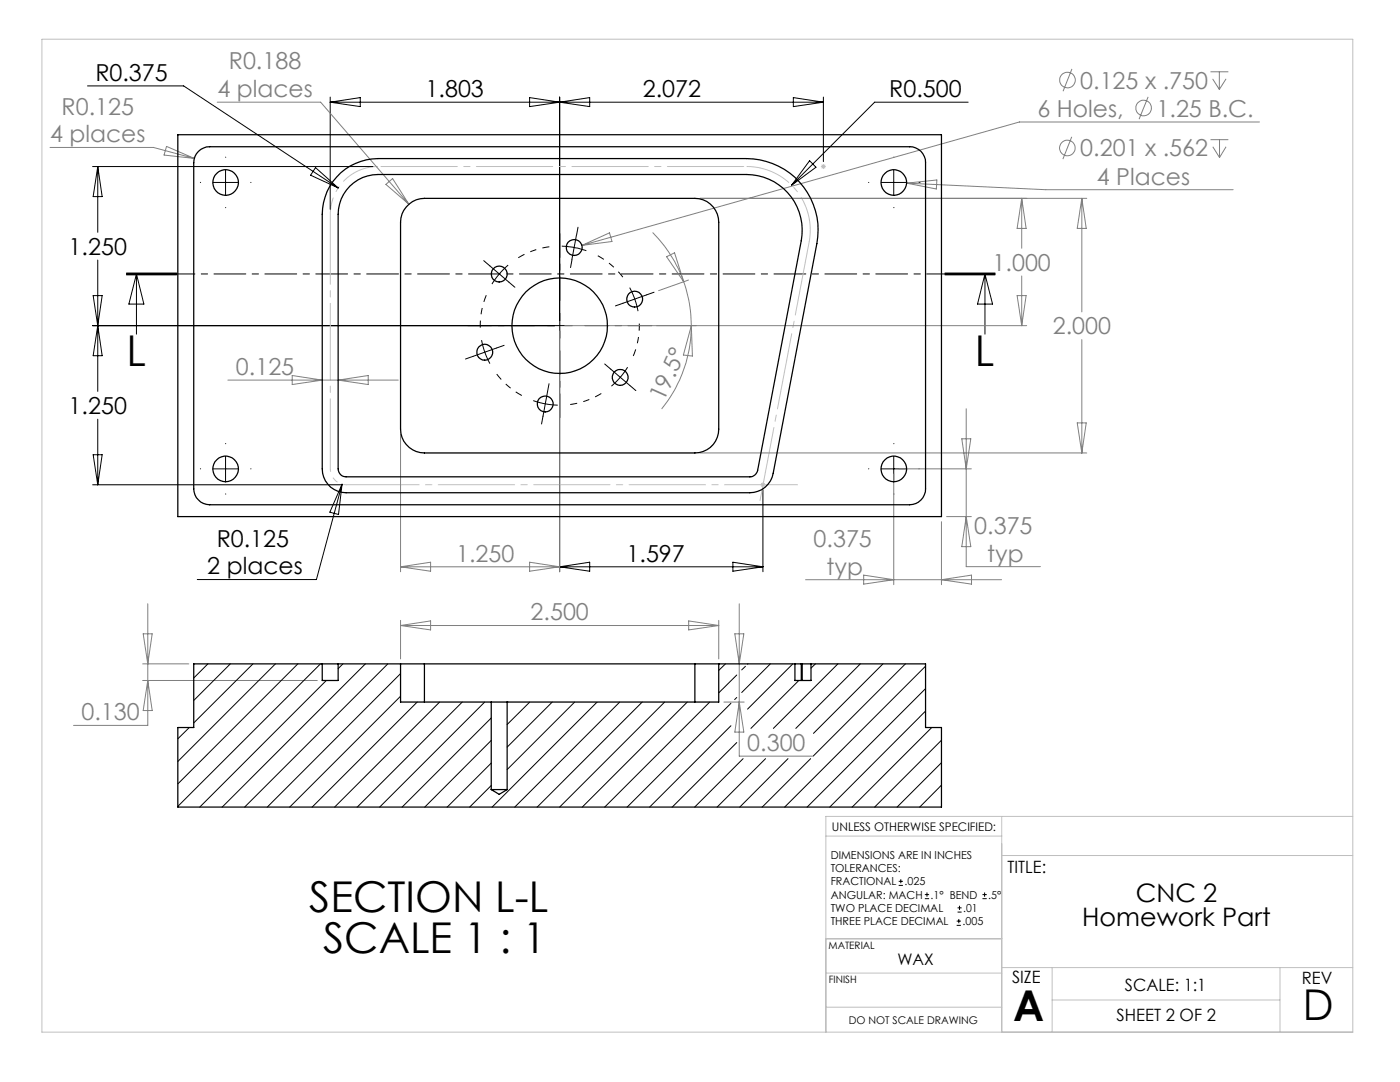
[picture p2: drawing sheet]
<svg xmlns="http://www.w3.org/2000/svg" width="279mm" height="216mm" viewBox="0 0 279 216" stroke-linecap="round" stroke-linejoin="round" font-family="sans-serif">
<g fill="none" stroke="#808080" stroke-width=".2">
<path d="M213.9 13.8l-1.7 4.4M229.1 19.3l-1.8 4.5M241.6 14.3h3.5M242 15.7l1.3 2.2M243.3 14.3v3.6M244.7 15.7l-1.4 2.2M10 29.4h20.6l8.2 2.2M33.2 29.2l5.6 2.4-6.1-.7zM43.4 20.4h20.6l17.6 20.3M77 36.8l1.4-1.2 3.2 5.1zM139.7 39.6h77.2M180.9 36.5l27.8 1.4h37.4"/>
<path d="M180.9 36.5l6.1-.6-.1 1.8zM203.9 39.6l.9 6h-1.8zM203.9 39.6v9.9M213.9 27.3l-1.8 4.5M215.9 39.6v22.6M215.9 39.6l.9 6h-1.8zM241.6 27.9h3.5M242 29.3l1.4 2.1M243.4 27.9v3.5M244.7 29.3l-1.3 2.1M251.4 24.3h-48l-87.3 24.7M116.1 49l5.5-2.5 .5 1.7z"/>
<path d="M130.2 46.4a27.3 27.3 0 0 1 6.3 9.8M133 51.2l1.6-.8 1.9 5.8zM136.5 56.2l.2 .7a26.7 26.7 0 0 1 1.3 8.1M137.4 55.9l-6 2.1M203 59h1.8l-.9 6zM203.9 55.1v9.9M45.5 75.8h34M58.3 74.9l6 .9-6 .9zM67.5 75.8l6-.9v1.8zM111.7 66v48.1M112.7 65h92.2M138 65l.2 6-1.8-.2z"/>
<path d="M138 65a26.7 26.7 0 0 1-6 16.6M215.9 67.8v22.6M79.9 86.6v27.5M139.7 90.4h77.2M178.4 94.6v22.1M179.4 93.6h14.5M191.9 87.6h1.8l-.9 6zM192.8 81.6v31.5h14.8M215 84.4h1.8l-.9 6zM79.9 113.1h31.8M79.9 113.1l6-.9v1.8zM105.7 112.2l6 .9-6 .9z"/>
<path d="M160.8 115.7h39.1M172.4 114.8l6 .9-6 .9zM187.9 104.1v12.6M187.9 115.7l6-.9v1.8zM188.9 103.1h5M192.8 103.1l.9 6h-1.8zM28.5 135.8h34.8M28.5 132.5h9.2M28.6 126.5h1.8l-.9 6zM29.5 120.5v24.2h-14.8M29.5 135.8l.9 6h-1.8zM79.9 123.8v7.7"/>
<path d="M79.9 124.8l6-.9v1.8zM79.9 124.8h63.5M137.4 123.9l6 .9-6 .9zM143.4 123.8v7.7M146.6 126.5h1.8l-.9 6zM147.5 120.5v30.4h14.8M144.5 140.1h4M147.5 140.1l.9 6h-1.8z"/>
<circle cx="213" cy="16" r="1.55"/>
<circle cx="213" cy="29.5" r="1.55"/>
<circle cx="228.2" cy="21.5" r="1.55"/>
</g>
<g fill="none" stroke="#000" stroke-width=".2">
<path d="M17.5 17.1h19.2l30.8 20.4M65.9 19.4v22.4M105.7 19.5l6 .9-6 .9zM111.7 19.4v44.6M158.3 19.5l6 .9-6 .9zM164.3 19.4v12.8M18.5 33.2h55.9M19.5 33.2v13.2M19.5 33.2l.9 6h-1.8zM42.5 36.4h5M45 33.9v5M63 33.4l4.5 4.1-5.5-2.5z"/>
<path d="M65.9 20.4h98.4M65.9 20.4l6-.9v1.8zM111.7 20.4l6-.9v1.8zM161.6 32.1l1.2 1.3-4.8 3.6zM175.9 36.4h5M178.4 33.9v5M193.2 20.4h-18.6l-16.6 16.6M18.6 59h1.8l-.9 6zM19.5 51.9v26.2M25.2 54.7h10M25.2 54.8h10M25.2 54.5h10"/>
<path d="M27.2 54.7v12M27.2 54.7l1.5 6h-3zM112.1 49.1a17.7 17.7 0 0 1 4.9 .9M115 46.9l-.9 4.9M188.6 54.5h10zM188.6 54.7h10M188.6 54.8h10M196.6 54.7l1.5 6h-3zM196.6 54.7v12M18.5 65h92.2M19.5 65l.9 6h-1.8zM111.7 66v48.1"/>
<path d="M18.5 96.7h49.6M18.6 90.7h1.8l-.9 6zM19.5 83.6v13.1M42.5 93.6h5M45 91.1v5M68.3 96.6l-5.2 19h-23.7M68.3 96.6l-.7 6.1-1.8-.5zM152.3 97.8v16.3M175.9 93.6h5M178.4 91.1v5M111.7 113.1l6-.9v1.8zM111.7 113.1h40.6"/>
<path d="M146.3 112.2l6 .9-6 .9zM41.5 132.5l-2.8 2.8M46 132.5l-7.3 7.3M50.5 132.5l-11.8 11.8M55 132.5l-19.5 19.4M59.4 132.5l-23.9 23.9M64 132.5l-28.5 28.4M65.1 135.8l-25.2 25.2M68.4 132.5l-.9 .9M72.9 132.5l-28.6 28.5M77.4 132.5l-28.6 28.5M79.9 134.4l-26.6 26.6"/>
<path d="M79.9 138.9l-22.1 22.1M144.8 132.5l-1.4 1.3M147 134.7l-3.6 3.6M147 139.2l-.4 .4M148.8 133l-.8 .7M149.3 132.5h-.1M153.7 132.5l-5.7 5.7M158.2 132.5l-9 9M159.4 135.8l-9.5 9.5M162.7 132.5l-.8 .8M167.2 132.5l-12.9 12.8M171.7 132.5l-12.9 12.8"/>
<path d="M176.2 132.5l-13.9 13.8M180.7 132.5l-18.4 18.3M184.7 132.9l-28.1 28.1M184.7 137.4l-23.6 23.6M37.8 145.2l-2.3 2.2M83.3 140.1l-21 20.9M87.7 140.1l-20.9 20.9M92.3 140.1l-21 20.9M96.7 140.1l-20.9 20.9M98 143.3l-17.7 17.7M98 147.7l-13.2 13.3M98 152.3l-8.7 8.7"/>
<path d="M98 156.7l-4.3 4.3M101.2 140.1h.1M105.7 140.1l-4.5 4.5M110.2 140.1l-9 9M114.7 140.1l-13.5 13.5M119.2 140.1l-21 20.9M123.7 140.1l-21 20.9M128.2 140.1l-21 20.9M132.6 140.1l-20.9 20.9M137.2 140.1l-21 20.9M141.6 140.1l-20.9 20.9M145.9 140.3l-20.7 20.7"/>
<path d="M145.9 144.8l-16.3 16.2M147 148.2l-12.8 12.8M148.3 151.4l-9.7 9.6M152.8 151.4l-9.7 9.6M157.3 151.4l-9.7 9.6M161.8 151.4l-9.7 9.6M184.7 141.9l-19.1 19.1M185.9 145.2l-15.8 15.8M187.9 147.7l-13.3 13.3M187.9 152.2l-8.9 8.8M187.9 156.7l-4.3 4.3M179.4 176.7h.8"/>
<path d="M179.4 175.9h.8M179.8 175.4v.8M184.6 179.3h.8M184.6 178.5h.8M185 178.1v.8M196.1 179.3h.8M196.1 178.5h.8M196.5 178.1v.8M190.9 184.6h.9M190.9 183.8h.9M191.1 182h.8M191.1 181.2h.8"/>
<path d="M191.3 183.4v.8M191.5 180.7v.9"/>
</g>
<path d="M99.6 54.7l-1.4 2M99.6 54.7l1.8-1.8M126.7 59.7l-1-2.3M126.7 59.7l.6 2.4M96.8 70.3l1 2.3M96.8 70.3l-.7-2.4M123.8 75.3l1.5-2M123.8 75.3l-1.8 1.7M108.8 80.6l2.5 .2M108.8 80.6l-2.4-.7" fill="none" stroke="#000" stroke-width=".2" stroke-dasharray="15.2 1.3 1.3 1.3" stroke-linecap="butt"/>
<path d="M97 58.9a15.9 15.9 0 0 0-1.2 6.5M109.6 49.2a15.9 15.9 0 0 0-6.2 2.2M124.3 55.3a15.9 15.9 0 0 0-5-4.3M99.1 74.6a15.9 15.9 0 0 0 5 4.3M126.4 71a15.9 15.9 0 0 0 1.2-6.4M113.8 80.7a15.9 15.9 0 0 0 6.2-2.2" fill="none" stroke="#000" stroke-width=".2" stroke-dasharray="15.2 1.3 1.3 1.3" stroke-dashoffset="13.8" stroke-linecap="butt"/>
<path d="M161.5 48.3a12.7 12.7 0 0 0-12.5-15.1" fill="none" stroke="#c0c0c0" stroke-width=".2" stroke-dasharray="15.2 1.3 1.3 1.3" stroke-dashoffset="6" stroke-linecap="butt"/>
<path d="M75.4 33.2a9.5 9.5 0 0 0-9.5 9.5" fill="none" stroke="#c0c0c0" stroke-width=".2" stroke-dasharray="15.2 1.3 1.3 1.3" stroke-dashoffset="7.5" stroke-linecap="butt"/>
<path d="M65.9 93.5a3.2 3.2 0 0 0 3.2 3.2" fill="none" stroke="#c0c0c0" stroke-width=".2" stroke-dasharray="15.2 1.3 1.3 1.3" stroke-dashoffset="14.7" stroke-linecap="butt"/>
<g fill="none" stroke="#c0c0c0" stroke-width=".2">
<path d="M8.4 7.8h261.6v198.2h-261.6zM163.8 33.2h1M164 32.9l.7 .7M164.3 32.7v1M164.7 32.9l-.7 .7M151.8 96.7h1M151.9 96.4l.7 .7M152.3 96.2v1M152.6 96.4l-.7 .7M164.8 166.8h35.1M199.9 170.7h70.1M199.9 162.9v43.1"/>
<path d="M270 162.9h-105.2v43.1M164.8 194.2h35.1M164.8 187.3h35.1M199.9 193.1h70.1M210 193.1v12.9M210 199.5h45.4M255.4 193.1v12.9M164.8 201h35.1"/>
</g>
<g fill="none" stroke="#000" stroke-width=".2" stroke-dasharray="15.2 1.3 1.3 1.3">
<path d="M40 36.4h.1M45 31.4v-.1M50 36.4h.1M173.4 36.4h-.1M178.4 31.4v-.1M183.4 36.4h.2M45 41.4v.1M97.7 53l-1.2-1M99.6 54.7l-1.9-1.7M99.6 54.7l1.9 1.6M101.5 56.3l1.3 1M114.2 51.8l-.3 1.6"/>
<path d="M115.1 46.9l.3-1.6M126.7 59.7l2.3-.9M126.7 59.7l-2.4 .8M129 58.8l1.5-.5M178.4 41.4v.1M94.4 71.1l-1.5 .5M96.8 70.3l-2.4 .8M96.8 70.3l2.3-.9M99.1 69.4l1.5-.5M109.3 78.1l.3-1.5M111.7 65v-2.5M111.7 65h-2.5"/>
<path d="M111.7 65v2.5M111.7 65h2.5M121.9 73.7l-1.2-1.1M123.8 75.3l1.9 1.6M123.8 75.3l-1.9-1.6M124.3 60.5l-1.5 .5M125.7 76.9l1.2 1M40 93.5h.1M45 88.5h.1M45 98.5v.1M50 93.5h.1M108.4 83l-.3 1.6"/>
<path d="M108.8 80.6l-.4 2.4M108.8 80.6l.5-2.5M173.4 93.5h-.1M178.4 88.5h.1M178.4 98.5v.1M183.4 93.5h.1"/>
</g>
<path d="M111.7 60v-13.4M106.7 65h-13.4M111.7 70v13.3M116.7 65h13.4" fill="none" stroke="#000" stroke-width=".2" stroke-dasharray="15.2 1.3 1.3 1.3" stroke-dashoffset="10.5"/>
<path d="M25.2 54.7h173.4" fill="none" stroke="#000" stroke-width=".2" stroke-dasharray="6.3 1.3 1.3 1.3" stroke-dashoffset="2.9"/>
<path d="M65.9 42.7v50.8" fill="none" stroke="#c0c0c0" stroke-width=".2" stroke-dasharray="15.2 1.3 1.3 1.3" stroke-dashoffset="1.3"/>
<path d="M75.4 33.2h73.6" fill="none" stroke="#c0c0c0" stroke-width=".2" stroke-dasharray="15.2 1.3 1.3 1.3" stroke-dashoffset="-.6"/>
<path d="M161.5 48.3l-9.8 51.6" fill="none" stroke="#c0c0c0" stroke-width=".2" stroke-dasharray="15.2 1.3 1.3 1.3" stroke-dashoffset=".4"/>
<path d="M69.1 96.7h90.1" fill="none" stroke="#c0c0c0" stroke-width=".2" stroke-dasharray="15.2 1.3 1.3 1.3" stroke-dashoffset=".7"/>
<g fill="none" stroke="#000" stroke-width=".25">
<path d="M35.5 26.9h152.4v76.2h-152.4zM39.6 30.2a3.3 3.3 0 0 1 2.2-.9h139.7a3.1 3.1 0 0 1 3.2 3.2v65a3.2 3.2 0 0 1-3.2 3.2h-139.7a3.3 3.3 0 0 1-3.1-3.2v-65a3.1 3.1 0 0 1 .9-2.3zM68 34.5a11.5 11.5 0 0 1 7.4-2.9h73.6a14.3 14.3 0 0 1 14 17l-8.7 45.8a4.7 4.7 0 0 1-4.7 3.9h-80.5a4.7 4.7 0 0 1-4.8-4.7v-50.8a11.1 11.1 0 0 1 3.7-8.3zM69.8 37.1a7.9 7.9 0 0 1 5.6-2.3h73.6a11.1 11.1 0 0 1 10.9 13.2l-8.7 45.9a1.6 1.6 0 0 1-1.6 1.2h-80.5a1.57 1.57 0 0 1-1.6-1.5v-50.8a7.9 7.9 0 0 1 2.3-5.7zM81.7 40.7a4.5 4.5 0 0 1 3-1.1h54a4.8 4.8 0 0 1 4.7 4.7v41.3a4.7 4.7 0 0 1-4.7 4.8h-54a4.8 4.8 0 0 1-4.8-4.8v-41.3a4.6 4.6 0 0 1 1.8-3.6zM64.3 132.5h3.2M64.3 132.5h-25.6v12.7h-3.2v15.8h152.4v-15.8h-3.2v-12.7h-22.8M64.3 132.5v3.3h3.2v-3.3M67.5 132.5h12.4M79.9 132.5h4.8M79.9 132.5v7.6h18.1M84.7 132.5h54"/>
<path d="M84.7 132.5v7.6M138.7 132.5h4.7M138.7 132.5v7.6M143.4 132.5v7.6h-42.2M143.4 132.5h16.5M158.6 132.5v3.3h3.3v-3.3M159.9 132.5h.2M159.9 132.5v3.3M160.1 132.5h1.8M160.1 132.5v3.3M98 157.6h3.2M98 140.1h3.2"/>
<path d="M98 140.1v17.5M98 157.6l1.6 .9 1.6-.9M101.2 140.1v17.5"/>
<circle cx="45" cy="36.4" r="2.56"/>
<circle cx="178.4" cy="36.4" r="2.56"/>
<circle cx="99.6" cy="54.7" r="1.59"/>
<circle cx="114.6" cy="49.4" r="1.59"/>
<circle cx="126.7" cy="59.7" r="1.59"/>
<circle cx="96.7" cy="70.3" r="1.58"/>
<circle cx="111.7" cy="65" r="9.5"/>
<circle cx="123.8" cy="75.3" r="1.59"/>
<circle cx="45" cy="93.6" r="2.56"/>
<circle cx="108.8" cy="80.6" r="1.59"/>
<circle cx="178.4" cy="93.6" r="2.56"/>
</g>
<g font-size="8.5">
<text x="25.2" y="73.1">L</text>
<text x="194.6" y="73.1">L</text>
<text x="61.7" y="181.9">SECTION L-L</text>
<text x="64.5" y="190.1">SCALE 1 : 1</text>
<text x="202.2" y="203.7">A</text>
<text x="260" y="203.5">D</text>
</g>
<g font-size="5.1">
<text x="226.7" y="179.9">CNC 2</text>
<text x="216" y="184.8">Homework Part</text>
</g>
<g font-size="4.7">
<text x="19.1" y="16.1">R0.375</text>
<text x="84.9" y="19.3">1.803</text>
<text x="128.3" y="19.3">2.072</text>
<text x="177.5" y="19.3">R0.500</text>
<text x="13.7" y="50.9">1.250</text>
<text x="13.7" y="82.6">1.250</text>
<text x="43.3" y="109.1">R0.125</text>
<text x="125" y="112.1">1.597</text>
<text x="41.4" y="114.6">2 places</text>
</g>
<g font-size="4.7" fill="#808080">
<text x="45.7" y="13.8">R0.188</text>
<text x="215.6" y="17.7">0.125 x .750</text>
<text x="12.3" y="22.8">R0.125</text>
<text x="43.4" y="19.3">4 places</text>
<text x="207" y="23.2">6 Holes,</text>
<text x="230.8" y="23.2">1.25 B.C.</text>
<text x="10" y="28.4">4 places</text>
<text x="215.6" y="31.2">0.201 x .562</text>
<text x="218.9" y="36.8">4 Places</text>
<text x="198.1" y="54">1.000</text>
<text x="210.1" y="66.7">2.000</text>
<text x="47.1" y="74.8">0.125</text>
<text x="132.5" y="80.3" transform="rotate(-66 132.5 80.3)">19.5°</text>
<text x="194.4" y="106.5">0.375</text>
<text x="91" y="112.1">1.250</text>
<text x="162.4" y="109.1">0.375</text>
<text x="197" y="112.1">typ</text>
<text x="165" y="114.6">typ</text>
<text x="105.9" y="123.8">2.500</text>
<text x="16.3" y="143.7">0.130</text>
<text x="149.1" y="149.8">0.300</text>
</g>
<g font-size="3.4">
<text x="201.1" y="174.2">TITLE:</text>
<text x="202" y="196.2">SIZE</text>
<text x="224.5" y="197.8">SCALE: 1:1</text>
<text x="259.8" y="196.4">REV</text>
<text x="222.8" y="203.7">SHEET 2 OF 2</text>
</g>
<text font-size="3.2" x="179.1" y="192.6">WAX</text>
<text font-size="2.4" x="166" y="165.8">UNLESS OTHERWISE SPECIFIED:</text>
<g font-size="2.2">
<text x="165.8" y="171.4">DIMENSIONS ARE IN INCHES</text>
<text x="165.8" y="179.3">ANGULAR: MACH</text>
<text x="165.8" y="174">TOLERANCES:</text>
<text x="165.8" y="176.7">FRACTIONAL</text>
<text x="180.5" y="176.7">.025</text>
<text x="185.7" y="179.3">.1° BEND</text>
<text x="197.2" y="179.3">.5°</text>
<text x="165.8" y="184.6">THREE PLACE DECIMAL</text>
<text x="165.8" y="182">TWO PLACE DECIMAL</text>
<text x="192.1" y="184.6">.005</text>
<text x="192.2" y="182">.01</text>
</g>
<text font-size="2.1" x="169.4" y="204.3">DO NOT SCALE DRAWING</text>
<g font-size="2">
<text x="165.3" y="189.4">MATERIAL</text>
<text x="165.4" y="196.2">FINISH</text>
</g>
</svg>
